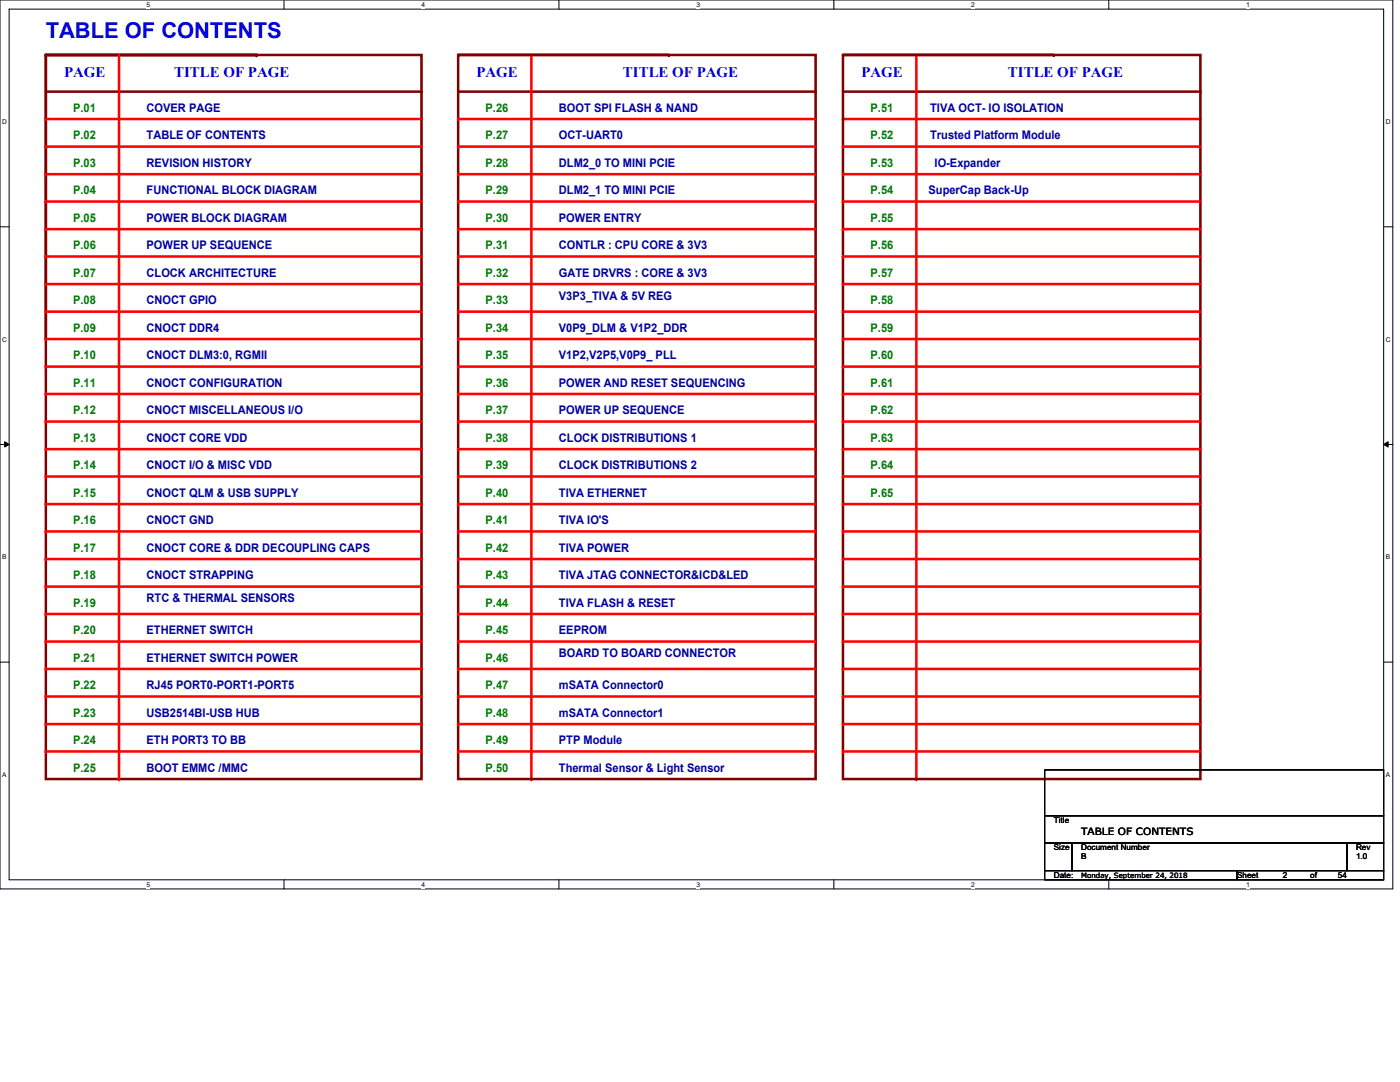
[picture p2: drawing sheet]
<svg xmlns="http://www.w3.org/2000/svg" width="279mm" height="216mm" viewBox="0 0 279 216" stroke-linecap="round" stroke-linejoin="round" font-family="sans-serif">
<path d="M0 0h278v177.4h-278zM1.8 1.8h274.3v173.8h-274.3z" fill="none" stroke="#000" stroke-width=".2"/>
<g fill="#fff">
<path d="M29.3 .2h.7v1.5h-.7z"/>
<path d="M29.3 175.8h.7v1.4h-.7z"/>
</g>
<path d="M56.7 0v1.8M56.7 175.6v1.8" fill="none" stroke="#000" stroke-width=".2"/>
<g fill="#fff">
<path d="M84.1 .2h.7v1.5h-.7z"/>
<path d="M84.1 175.8h.7v1.4h-.7z"/>
</g>
<path d="M111.5 0v1.8M111.5 175.6v1.8" fill="none" stroke="#000" stroke-width=".2"/>
<g fill="#fff">
<path d="M139 .2h.7v1.5h-.7z"/>
<path d="M139 175.8h.7v1.4h-.7z"/>
</g>
<path d="M166.4 0v1.8M166.4 175.6v1.8" fill="none" stroke="#000" stroke-width=".2"/>
<g fill="#fff">
<path d="M193.8 .2h.8v1.5h-.8z"/>
<path d="M193.8 175.8h.8v1.4h-.8z"/>
</g>
<path d="M221.3 0v1.8M221.3 175.6v1.8" fill="none" stroke="#000" stroke-width=".2"/>
<g fill="#fff">
<path d="M248.7 .2h.7v1.5h-.7z"/>
<path d="M248.7 175.8h.7v1.4h-.7z"/>
<path d="M.5 23.5h.9v1.5h-.9z"/>
<path d="M276.6 23.5h.9v1.5h-.9z"/>
<path d="M.5 67h.9v1.5h-.9z"/>
<path d="M276.6 67h.9v1.5h-.9z"/>
</g>
<path d="M0 45.3h1.8M276.1 45.3h1.9" fill="none" stroke="#000" stroke-width=".2"/>
<g fill="#fff">
<path d="M.5 110.4h.8v1.5h-.8z"/>
<path d="M276.6 110.4h.9v1.5h-.9z"/>
</g>
<path d="M0 88.7h1.8M.9 88.1l.9 .6-.9 .5zM276.1 88.7l.9-.6v1.1zM276.1 88.7h1.9" fill="none" stroke="#000" stroke-width=".2"/>
<path d="M.9 88.1l.9 .6-.9 .5zM276.1 88.7l.9-.6v1.1z" fill="#000"/>
<g fill="#fff">
<path d="M.5 153.8h.8v1.5h-.8z"/>
<path d="M276.6 153.8h.9v1.5h-.9z"/>
</g>
<path d="M0 132.1h1.8M276.1 132.1h1.9" fill="none" stroke="#000" stroke-width=".2"/>
<path d="M9.1 11h42.1" fill="none" stroke="#800000" stroke-width=".51"/>
<circle cx="51.2" cy="11" r=".25" fill="#800000"/>
<path d="M9.1 18.3h75" fill="none" stroke="#800000" stroke-width=".51"/>
<circle cx="84.1" cy="18.3" r=".25" fill="#800000"/>
<path d="M9.1 11v56.6" fill="none" stroke="#800000" stroke-width=".51"/>
<circle cx="9.1" cy="11" r=".25" fill="#800000"/>
<path d="M91.4 11h42.1" fill="none" stroke="#800000" stroke-width=".51"/>
<circle cx="133.5" cy="11" r=".25" fill="#800000"/>
<path d="M91.4 18.3h71.4" fill="none" stroke="#800000" stroke-width=".51"/>
<circle cx="162.8" cy="18.3" r=".25" fill="#800000"/>
<path d="M106 11v144.4" fill="none" stroke="#f00" stroke-width=".51"/>
<circle cx="106" cy="155.4" r=".25" fill="#f00"/>
<path d="M91.4 11h71.4v144.4h-71.4z" fill="none" stroke="#800000" stroke-width=".51"/>
<path d="M91.4 23.7h71.4" fill="none" stroke="#f00" stroke-width=".51"/>
<circle cx="91.4" cy="23.7" r=".25" fill="#f00"/>
<path d="M91.4 34.8h71.4" fill="none" stroke="#f00" stroke-width=".51"/>
<circle cx="91.4" cy="34.8" r=".25" fill="#f00"/>
<path d="M91.4 40.2h71.4" fill="none" stroke="#f00" stroke-width=".51"/>
<circle cx="91.4" cy="40.2" r=".25" fill="#f00"/>
<path d="M91.4 45.7h71.4" fill="none" stroke="#f00" stroke-width=".51"/>
<circle cx="91.4" cy="45.7" r=".25" fill="#f00"/>
<path d="M91.4 51.2h71.4" fill="none" stroke="#f00" stroke-width=".51"/>
<circle cx="91.4" cy="51.2" r=".25" fill="#f00"/>
<path d="M91.4 56.7h71.4" fill="none" stroke="#f00" stroke-width=".51"/>
<circle cx="91.4" cy="56.7" r=".25" fill="#f00"/>
<path d="M91.4 67.6h71.4" fill="none" stroke="#f00" stroke-width=".51"/>
<circle cx="91.4" cy="67.6" r=".25" fill="#f00"/>
<path d="M91.4 73.2h71.4" fill="none" stroke="#f00" stroke-width=".51"/>
<circle cx="91.4" cy="73.2" r=".25" fill="#f00"/>
<path d="M91.4 78.6h71.4" fill="none" stroke="#f00" stroke-width=".51"/>
<circle cx="91.4" cy="78.6" r=".25" fill="#f00"/>
<path d="M91.4 84.1h71.4" fill="none" stroke="#f00" stroke-width=".51"/>
<circle cx="91.4" cy="84.1" r=".25" fill="#f00"/>
<path d="M91.4 89.6h71.4" fill="none" stroke="#f00" stroke-width=".51"/>
<circle cx="91.4" cy="89.6" r=".25" fill="#f00"/>
<path d="M91.4 95.1h71.4" fill="none" stroke="#f00" stroke-width=".51"/>
<circle cx="91.4" cy="95.1" r=".25" fill="#f00"/>
<path d="M91.4 100.6h71.4" fill="none" stroke="#f00" stroke-width=".51"/>
<circle cx="91.4" cy="100.6" r=".25" fill="#f00"/>
<path d="M91.4 106h71.4" fill="none" stroke="#f00" stroke-width=".51"/>
<circle cx="91.4" cy="106" r=".25" fill="#f00"/>
<path d="M91.4 111.5h71.4" fill="none" stroke="#f00" stroke-width=".51"/>
<circle cx="91.4" cy="111.5" r=".25" fill="#f00"/>
<path d="M91.4 117.1h71.4" fill="none" stroke="#f00" stroke-width=".51"/>
<circle cx="91.4" cy="117.1" r=".25" fill="#f00"/>
<path d="M91.4 122.5h71.4" fill="none" stroke="#f00" stroke-width=".51"/>
<circle cx="91.4" cy="122.5" r=".25" fill="#f00"/>
<path d="M91.4 128h71.4" fill="none" stroke="#f00" stroke-width=".51"/>
<circle cx="91.4" cy="128" r=".25" fill="#f00"/>
<path d="M168.2 11h42.1" fill="none" stroke="#800000" stroke-width=".51"/>
<circle cx="210.3" cy="11" r=".25" fill="#800000"/>
<path d="M168.2 18.3h71.4" fill="none" stroke="#800000" stroke-width=".51"/>
<circle cx="239.6" cy="18.3" r=".25" fill="#800000"/>
<path d="M182.9 11v144.4" fill="none" stroke="#f00" stroke-width=".51"/>
<circle cx="182.9" cy="155.4" r=".25" fill="#f00"/>
<path d="M168.2 23.7h71.4" fill="none" stroke="#f00" stroke-width=".51"/>
<circle cx="168.2" cy="23.7" r=".25" fill="#f00"/>
<path d="M168.2 11h71.4v144.4h-71.4z" fill="none" stroke="#800000" stroke-width=".51"/>
<path d="M168.2 29.3h71.4" fill="none" stroke="#f00" stroke-width=".51"/>
<circle cx="168.2" cy="29.3" r=".25" fill="#f00"/>
<path d="M168.2 34.8h71.4" fill="none" stroke="#f00" stroke-width=".51"/>
<circle cx="168.2" cy="34.8" r=".25" fill="#f00"/>
<path d="M168.2 40.2h71.4" fill="none" stroke="#f00" stroke-width=".51"/>
<circle cx="168.2" cy="40.2" r=".25" fill="#f00"/>
<path d="M168.2 45.7h71.4" fill="none" stroke="#f00" stroke-width=".51"/>
<circle cx="168.2" cy="45.7" r=".25" fill="#f00"/>
<path d="M168.2 51.2h71.4" fill="none" stroke="#f00" stroke-width=".51"/>
<circle cx="168.2" cy="51.2" r=".25" fill="#f00"/>
<path d="M168.2 56.7h71.4" fill="none" stroke="#f00" stroke-width=".51"/>
<circle cx="168.2" cy="56.7" r=".25" fill="#f00"/>
<path d="M168.2 62.2h71.4" fill="none" stroke="#f00" stroke-width=".51"/>
<circle cx="168.2" cy="62.2" r=".25" fill="#f00"/>
<path d="M168.2 67.6h71.4" fill="none" stroke="#f00" stroke-width=".51"/>
<circle cx="168.2" cy="67.6" r=".25" fill="#f00"/>
<path d="M168.2 73.2h71.4" fill="none" stroke="#f00" stroke-width=".51"/>
<circle cx="168.2" cy="73.2" r=".25" fill="#f00"/>
<path d="M168.2 78.6h71.4" fill="none" stroke="#f00" stroke-width=".51"/>
<circle cx="168.2" cy="78.6" r=".25" fill="#f00"/>
<path d="M168.2 84.1h71.4" fill="none" stroke="#f00" stroke-width=".51"/>
<circle cx="168.2" cy="84.1" r=".25" fill="#f00"/>
<path d="M168.2 89.6h71.4" fill="none" stroke="#f00" stroke-width=".51"/>
<circle cx="168.2" cy="89.6" r=".25" fill="#f00"/>
<path d="M168.2 95.1h71.4" fill="none" stroke="#f00" stroke-width=".51"/>
<circle cx="168.2" cy="95.1" r=".25" fill="#f00"/>
<path d="M168.2 100.6h71.4" fill="none" stroke="#f00" stroke-width=".51"/>
<circle cx="168.2" cy="100.6" r=".25" fill="#f00"/>
<path d="M168.2 106h71.4" fill="none" stroke="#f00" stroke-width=".51"/>
<circle cx="168.2" cy="106" r=".25" fill="#f00"/>
<path d="M168.2 111.5h71.4" fill="none" stroke="#f00" stroke-width=".51"/>
<circle cx="168.2" cy="111.5" r=".25" fill="#f00"/>
<path d="M168.2 117.1h71.4" fill="none" stroke="#f00" stroke-width=".51"/>
<circle cx="168.2" cy="117.1" r=".25" fill="#f00"/>
<path d="M168.2 122.5h71.4" fill="none" stroke="#f00" stroke-width=".51"/>
<circle cx="168.2" cy="122.5" r=".25" fill="#f00"/>
<path d="M168.2 128h71.4" fill="none" stroke="#f00" stroke-width=".51"/>
<circle cx="168.2" cy="128" r=".25" fill="#f00"/>
<path d="M91.4 29.3h71.4" fill="none" stroke="#f00" stroke-width=".51"/>
<circle cx="91.4" cy="29.3" r=".25" fill="#f00"/>
<path d="M91.4 62.2h71.4" fill="none" stroke="#f00" stroke-width=".51"/>
<circle cx="91.4" cy="62.2" r=".25" fill="#f00"/>
<path d="M9.1 11h42.1" fill="none" stroke="#800000" stroke-width=".51"/>
<circle cx="51.2" cy="11" r=".25" fill="#800000"/>
<path d="M9.1 11h75v144.4h-75z" fill="none" stroke="#800000" stroke-width=".51"/>
<path d="M9.1 23.7h75" fill="none" stroke="#f00" stroke-width=".51"/>
<circle cx="9.1" cy="23.7" r=".25" fill="#f00"/>
<path d="M9.1 34.8h75" fill="none" stroke="#f00" stroke-width=".51"/>
<circle cx="9.1" cy="34.8" r=".25" fill="#f00"/>
<path d="M9.1 40.2h75" fill="none" stroke="#f00" stroke-width=".51"/>
<circle cx="9.1" cy="40.2" r=".25" fill="#f00"/>
<path d="M9.1 29.3h75" fill="none" stroke="#f00" stroke-width=".51"/>
<circle cx="9.1" cy="29.3" r=".25" fill="#f00"/>
<path d="M9.1 45.7h75" fill="none" stroke="#f00" stroke-width=".51"/>
<circle cx="9.1" cy="45.7" r=".25" fill="#f00"/>
<path d="M9.1 56.7h75" fill="none" stroke="#f00" stroke-width=".51"/>
<circle cx="9.1" cy="56.7" r=".25" fill="#f00"/>
<path d="M9.1 62.2h75" fill="none" stroke="#f00" stroke-width=".51"/>
<circle cx="9.1" cy="62.2" r=".25" fill="#f00"/>
<path d="M9.1 51.2h75" fill="none" stroke="#f00" stroke-width=".51"/>
<circle cx="9.1" cy="51.2" r=".25" fill="#f00"/>
<path d="M9.1 67.6h75" fill="none" stroke="#f00" stroke-width=".51"/>
<circle cx="9.1" cy="67.6" r=".25" fill="#f00"/>
<path d="M9.1 78.6h75" fill="none" stroke="#f00" stroke-width=".51"/>
<circle cx="9.1" cy="78.6" r=".25" fill="#f00"/>
<path d="M9.1 84.1h75" fill="none" stroke="#f00" stroke-width=".51"/>
<circle cx="9.1" cy="84.1" r=".25" fill="#f00"/>
<path d="M9.1 73.2h75" fill="none" stroke="#f00" stroke-width=".51"/>
<circle cx="9.1" cy="73.2" r=".25" fill="#f00"/>
<path d="M9.1 89.6h75" fill="none" stroke="#f00" stroke-width=".51"/>
<circle cx="9.1" cy="89.6" r=".25" fill="#f00"/>
<path d="M9.1 100.6h75" fill="none" stroke="#f00" stroke-width=".51"/>
<circle cx="9.1" cy="100.6" r=".25" fill="#f00"/>
<path d="M9.1 106h75" fill="none" stroke="#f00" stroke-width=".51"/>
<circle cx="9.1" cy="106" r=".25" fill="#f00"/>
<path d="M9.1 95.1h75" fill="none" stroke="#f00" stroke-width=".51"/>
<circle cx="9.1" cy="95.1" r=".25" fill="#f00"/>
<path d="M9.1 111.5h75" fill="none" stroke="#f00" stroke-width=".51"/>
<circle cx="9.1" cy="111.5" r=".25" fill="#f00"/>
<path d="M9.1 122.5h75" fill="none" stroke="#f00" stroke-width=".51"/>
<circle cx="9.1" cy="122.5" r=".25" fill="#f00"/>
<path d="M9.1 128h75" fill="none" stroke="#f00" stroke-width=".51"/>
<circle cx="9.1" cy="128" r=".25" fill="#f00"/>
<path d="M9.1 117.1h75" fill="none" stroke="#f00" stroke-width=".51"/>
<circle cx="9.1" cy="117.1" r=".25" fill="#f00"/>
<path d="M9.1 139h75" fill="none" stroke="#f00" stroke-width=".51"/>
<circle cx="9.1" cy="139" r=".25" fill="#f00"/>
<path d="M9.1 144.5h75" fill="none" stroke="#f00" stroke-width=".51"/>
<circle cx="9.1" cy="144.5" r=".25" fill="#f00"/>
<path d="M9.1 149.9h75" fill="none" stroke="#f00" stroke-width=".51"/>
<circle cx="9.1" cy="149.9" r=".25" fill="#f00"/>
<path d="M23.7 11v144.4" fill="none" stroke="#f00" stroke-width=".51"/>
<circle cx="23.7" cy="155.4" r=".25" fill="#f00"/>
<path d="M9.1 133.5h75" fill="none" stroke="#f00" stroke-width=".51"/>
<circle cx="9.1" cy="133.5" r=".25" fill="#f00"/>
<path d="M91.4 133.5h71.4" fill="none" stroke="#f00" stroke-width=".51"/>
<circle cx="91.4" cy="133.5" r=".25" fill="#f00"/>
<path d="M91.4 139h71.4" fill="none" stroke="#f00" stroke-width=".51"/>
<circle cx="91.4" cy="139" r=".25" fill="#f00"/>
<path d="M91.4 144.5h71.4" fill="none" stroke="#f00" stroke-width=".51"/>
<circle cx="91.4" cy="144.5" r=".25" fill="#f00"/>
<path d="M91.4 149.9h71.4" fill="none" stroke="#f00" stroke-width=".51"/>
<circle cx="91.4" cy="149.9" r=".25" fill="#f00"/>
<path d="M168.2 133.5h71.4" fill="none" stroke="#f00" stroke-width=".51"/>
<circle cx="168.2" cy="133.5" r=".25" fill="#f00"/>
<path d="M168.2 139h71.4" fill="none" stroke="#f00" stroke-width=".51"/>
<circle cx="168.2" cy="139" r=".25" fill="#f00"/>
<path d="M168.2 144.5h71.4" fill="none" stroke="#f00" stroke-width=".51"/>
<circle cx="168.2" cy="144.5" r=".25" fill="#f00"/>
<path d="M168.2 149.9h71.4" fill="none" stroke="#f00" stroke-width=".51"/>
<circle cx="168.2" cy="149.9" r=".25" fill="#f00"/>
<path d="M208.5 153.6h67.6v9.2h-67.6zM208.5 162.8h67.6v5.4h-67.6zM208.5 168.2h5.5v5.5h-5.5zM208.5 173.7h38.4v1.9h-38.4zM214 168.2h54.8v5.5h-54.8zM246.9 173.7h29.2v1.9h-29.2zM268.8 168.2h7.3v5.5h-7.3z" fill="none" stroke="#000" stroke-width=".2"/>
<text font-size="4.4" fill="#00f" x="9.1" y="7.7">TABLE OF CONTENTS</text>
<g font-size="2.9" fill="#00f">
<text x="12.8" y="15.5">PAGE</text>
<text x="34.8" y="15.5">TITLE OF PAGE</text>
<text x="95.1" y="15.5">PAGE</text>
<text x="124.3" y="15.5">TITLE OF PAGE</text>
<text x="171.9" y="15.5">PAGE</text>
<text x="201.2" y="15.5">TITLE OF PAGE</text>
</g>
<g font-size="2.4" fill="#008000">
<text x="14.6" y="22.3">P.01</text>
<text x="96.9" y="22.3">P.26</text>
<text x="173.7" y="22.3">P.51</text>
<text x="14.6" y="27.8">P.02</text>
<text x="96.9" y="27.8">P.27</text>
<text x="173.7" y="27.8">P.52</text>
<text x="14.6" y="33.3">P.03</text>
<text x="96.9" y="33.3">P.28</text>
<text x="173.7" y="33.3">P.53</text>
<text x="14.6" y="38.8">P.04</text>
<text x="96.9" y="38.8">P.29</text>
<text x="173.7" y="38.8">P.54</text>
<text x="14.6" y="44.2">P.05</text>
<text x="96.9" y="44.2">P.30</text>
<text x="173.7" y="44.2">P.55</text>
<text x="14.6" y="49.7">P.06</text>
<text x="96.9" y="49.7">P.31</text>
<text x="173.7" y="49.7">P.56</text>
<text x="14.6" y="55.2">P.07</text>
<text x="96.9" y="55.2">P.32</text>
<text x="173.7" y="55.2">P.57</text>
<text x="14.6" y="60.7">P.08</text>
<text x="96.9" y="60.7">P.33</text>
<text x="173.7" y="60.7">P.58</text>
<text x="14.6" y="66.2">P.09</text>
<text x="14.6" y="71.7">P.10</text>
<text x="96.9" y="66.2">P.34</text>
<text x="96.9" y="71.7">P.35</text>
<text x="173.7" y="66.2">P.59</text>
<text x="173.7" y="71.7">P.60</text>
<text x="14.6" y="77.2">P.11</text>
<text x="96.9" y="77.2">P.36</text>
<text x="173.7" y="77.2">P.61</text>
<text x="14.6" y="82.7">P.12</text>
<text x="96.9" y="82.7">P.37</text>
<text x="173.7" y="82.7">P.62</text>
<text x="14.6" y="88.1">P.13</text>
<text x="96.9" y="88.1">P.38</text>
<text x="173.7" y="88.1">P.63</text>
<text x="14.6" y="93.6">P.14</text>
<text x="96.9" y="93.6">P.39</text>
<text x="173.7" y="93.6">P.64</text>
<text x="14.6" y="99.1">P.15</text>
<text x="96.9" y="99.1">P.40</text>
<text x="173.7" y="99.1">P.65</text>
<text x="14.6" y="104.6">P.16</text>
<text x="96.9" y="104.6">P.41</text>
<text x="14.6" y="110.1">P.17</text>
<text x="96.9" y="110.1">P.42</text>
<text x="14.6" y="115.6">P.18</text>
<text x="96.9" y="115.6">P.43</text>
<text x="14.6" y="121.1">P.19</text>
<text x="96.9" y="121.1">P.44</text>
<text x="14.6" y="126.5">P.20</text>
<text x="96.9" y="126.5">P.45</text>
<text x="14.6" y="132">P.21</text>
<text x="14.6" y="137.5">P.22</text>
<text x="96.9" y="132">P.46</text>
<text x="96.9" y="137.5">P.47</text>
<text x="14.6" y="143">P.23</text>
<text x="96.9" y="143">P.48</text>
<text x="14.6" y="148.5">P.24</text>
<text x="96.9" y="148.5">P.49</text>
<text x="14.6" y="154">P.25</text>
<text x="96.9" y="154">P.50</text>
</g>
<g font-size="2.4" fill="#0000a0">
<text x="29.3" y="22.3">COVER PAGE</text>
<text x="111.5" y="22.3">BOOT SPI FLASH &amp; NAND</text>
<text x="185.6" y="22.3">TIVA OCT- IO ISOLATION</text>
<text x="29.3" y="27.8">TABLE OF CONTENTS</text>
<text x="111.5" y="27.8">OCT-UART0</text>
<text x="185.6" y="27.8">Trusted Platform Module</text>
<text x="29.3" y="33.3">REVISION HISTORY</text>
<text x="111.5" y="33.3">DLM2_0 TO MINI PCIE</text>
<text x="186.5" y="33.3">IO-Expander</text>
<text x="29.3" y="38.8">FUNCTIONAL BLOCK DIAGRAM</text>
<text x="111.5" y="38.8">DLM2_1 TO MINI PCIE</text>
<text x="185.3" y="38.8">SuperCap Back-Up</text>
<text x="29.3" y="44.2">POWER BLOCK DIAGRAM</text>
<text x="111.5" y="44.2">POWER ENTRY</text>
<text x="29.3" y="49.7">POWER UP SEQUENCE</text>
<text x="111.5" y="49.7">CONTLR : CPU CORE &amp; 3V3</text>
<text x="29.3" y="55.2">CLOCK ARCHITECTURE</text>
<text x="111.5" y="59.8">V3P3_TIVA &amp; 5V REG</text>
<text x="111.5" y="55.2">GATE DRVRS : CORE &amp; 3V3</text>
<text x="29.3" y="60.7">CNOCT GPIO</text>
<text x="29.3" y="66.2">CNOCT DDR4</text>
<text x="29.3" y="71.7">CNOCT DLM3:0, RGMII</text>
<text x="111.5" y="66.2">V0P9_DLM &amp; V1P2_DDR</text>
<text x="111.5" y="71.7">V1P2,V2P5,V0P9_ PLL</text>
<text x="29.3" y="77.2">CNOCT CONFIGURATION</text>
<text x="111.5" y="77.2">POWER AND RESET SEQUENCING</text>
<text x="29.3" y="82.7">CNOCT MISCELLANEOUS I/O</text>
<text x="111.5" y="82.7">POWER UP SEQUENCE</text>
<text x="29.3" y="88.1">CNOCT CORE VDD</text>
<text x="111.5" y="88.1">CLOCK DISTRIBUTIONS 1</text>
<text x="29.3" y="93.6">CNOCT I/O &amp; MISC VDD</text>
<text x="111.5" y="93.6">CLOCK DISTRIBUTIONS 2</text>
<text x="29.3" y="99.1">CNOCT QLM &amp; USB SUPPLY</text>
<text x="111.5" y="99.1">TIVA ETHERNET</text>
<text x="29.3" y="104.6">CNOCT GND</text>
<text x="111.5" y="104.6">TIVA IO'S</text>
<text x="29.3" y="110.1">CNOCT CORE &amp; DDR DECOUPLING CAPS</text>
<text x="111.5" y="110.1">TIVA POWER</text>
<text x="29.3" y="115.6">CNOCT STRAPPING</text>
<text x="111.5" y="115.6">TIVA JTAG CONNECTOR&amp;ICD&amp;LED</text>
<text x="29.3" y="120.1">RTC &amp; THERMAL SENSORS</text>
<text x="111.5" y="121.1">TIVA FLASH &amp; RESET</text>
<text x="29.3" y="126.5">ETHERNET SWITCH</text>
<text x="111.5" y="126.5">EEPROM</text>
<text x="111.5" y="131.1">BOARD TO BOARD CONNECTOR</text>
<text x="29.3" y="132">ETHERNET SWITCH POWER</text>
<text x="29.3" y="137.5">RJ45 PORT0-PORT1-PORT5</text>
<text x="111.5" y="137.5">mSATA Connector0</text>
<text x="29.3" y="143">USB2514BI-USB HUB</text>
<text x="111.5" y="143">mSATA Connector1</text>
<text x="29.3" y="148.5">ETH PORT3 TO BB</text>
<text x="111.5" y="148.5">PTP Module</text>
<text x="29.3" y="154">BOOT EMMC /MMC</text>
<text x="111.5" y="154">Thermal Sensor &amp; Light Sensor</text>
</g>
<text font-size="2" x="215.8" y="166.6">TABLE OF CONTENTS</text>
<g font-size="1.6">
<text x="210.3" y="164.2">Title</text>
<text x="210.3" y="169.7">Size</text>
<text x="215.8" y="169.7">Document Number</text>
<text x="215.8" y="171.5">B</text>
<text x="270.6" y="169.7">Rev</text>
<text x="270.6" y="171.5">1.0</text>
<text x="210.3" y="175.2">Date:</text>
<text x="246.9" y="175.2">Sheet</text>
<text x="256" y="175.2">2</text>
<text x="261.5" y="175.2">of</text>
<text x="267" y="175.2">54</text>
</g>
<text font-size="1.4" x="215.8" y="175.2">Monday, September 24, 2018</text>
<g font-size="1.3">
<text x="29.3" y="1.4">5</text>
<text x="84.1" y="1.4">4</text>
<text x="139" y="1.4">3</text>
<text x="193.8" y="1.4">2</text>
<text x="248.7" y="1.4">1</text>
<text x=".5" y="24.7">D</text>
<text x="276.6" y="24.7">D</text>
<text x=".5" y="68.2">C</text>
<text x="276.6" y="68.2">C</text>
<text x=".5" y="111.6">B</text>
<text x="276.6" y="111.6">B</text>
<text x=".5" y="155">A</text>
<text x="276.6" y="155">A</text>
<text x="29.3" y="177">5</text>
<text x="84.1" y="177">4</text>
<text x="139" y="177">3</text>
<text x="193.8" y="177">2</text>
<text x="248.7" y="177">1</text>
</g>
</svg>
